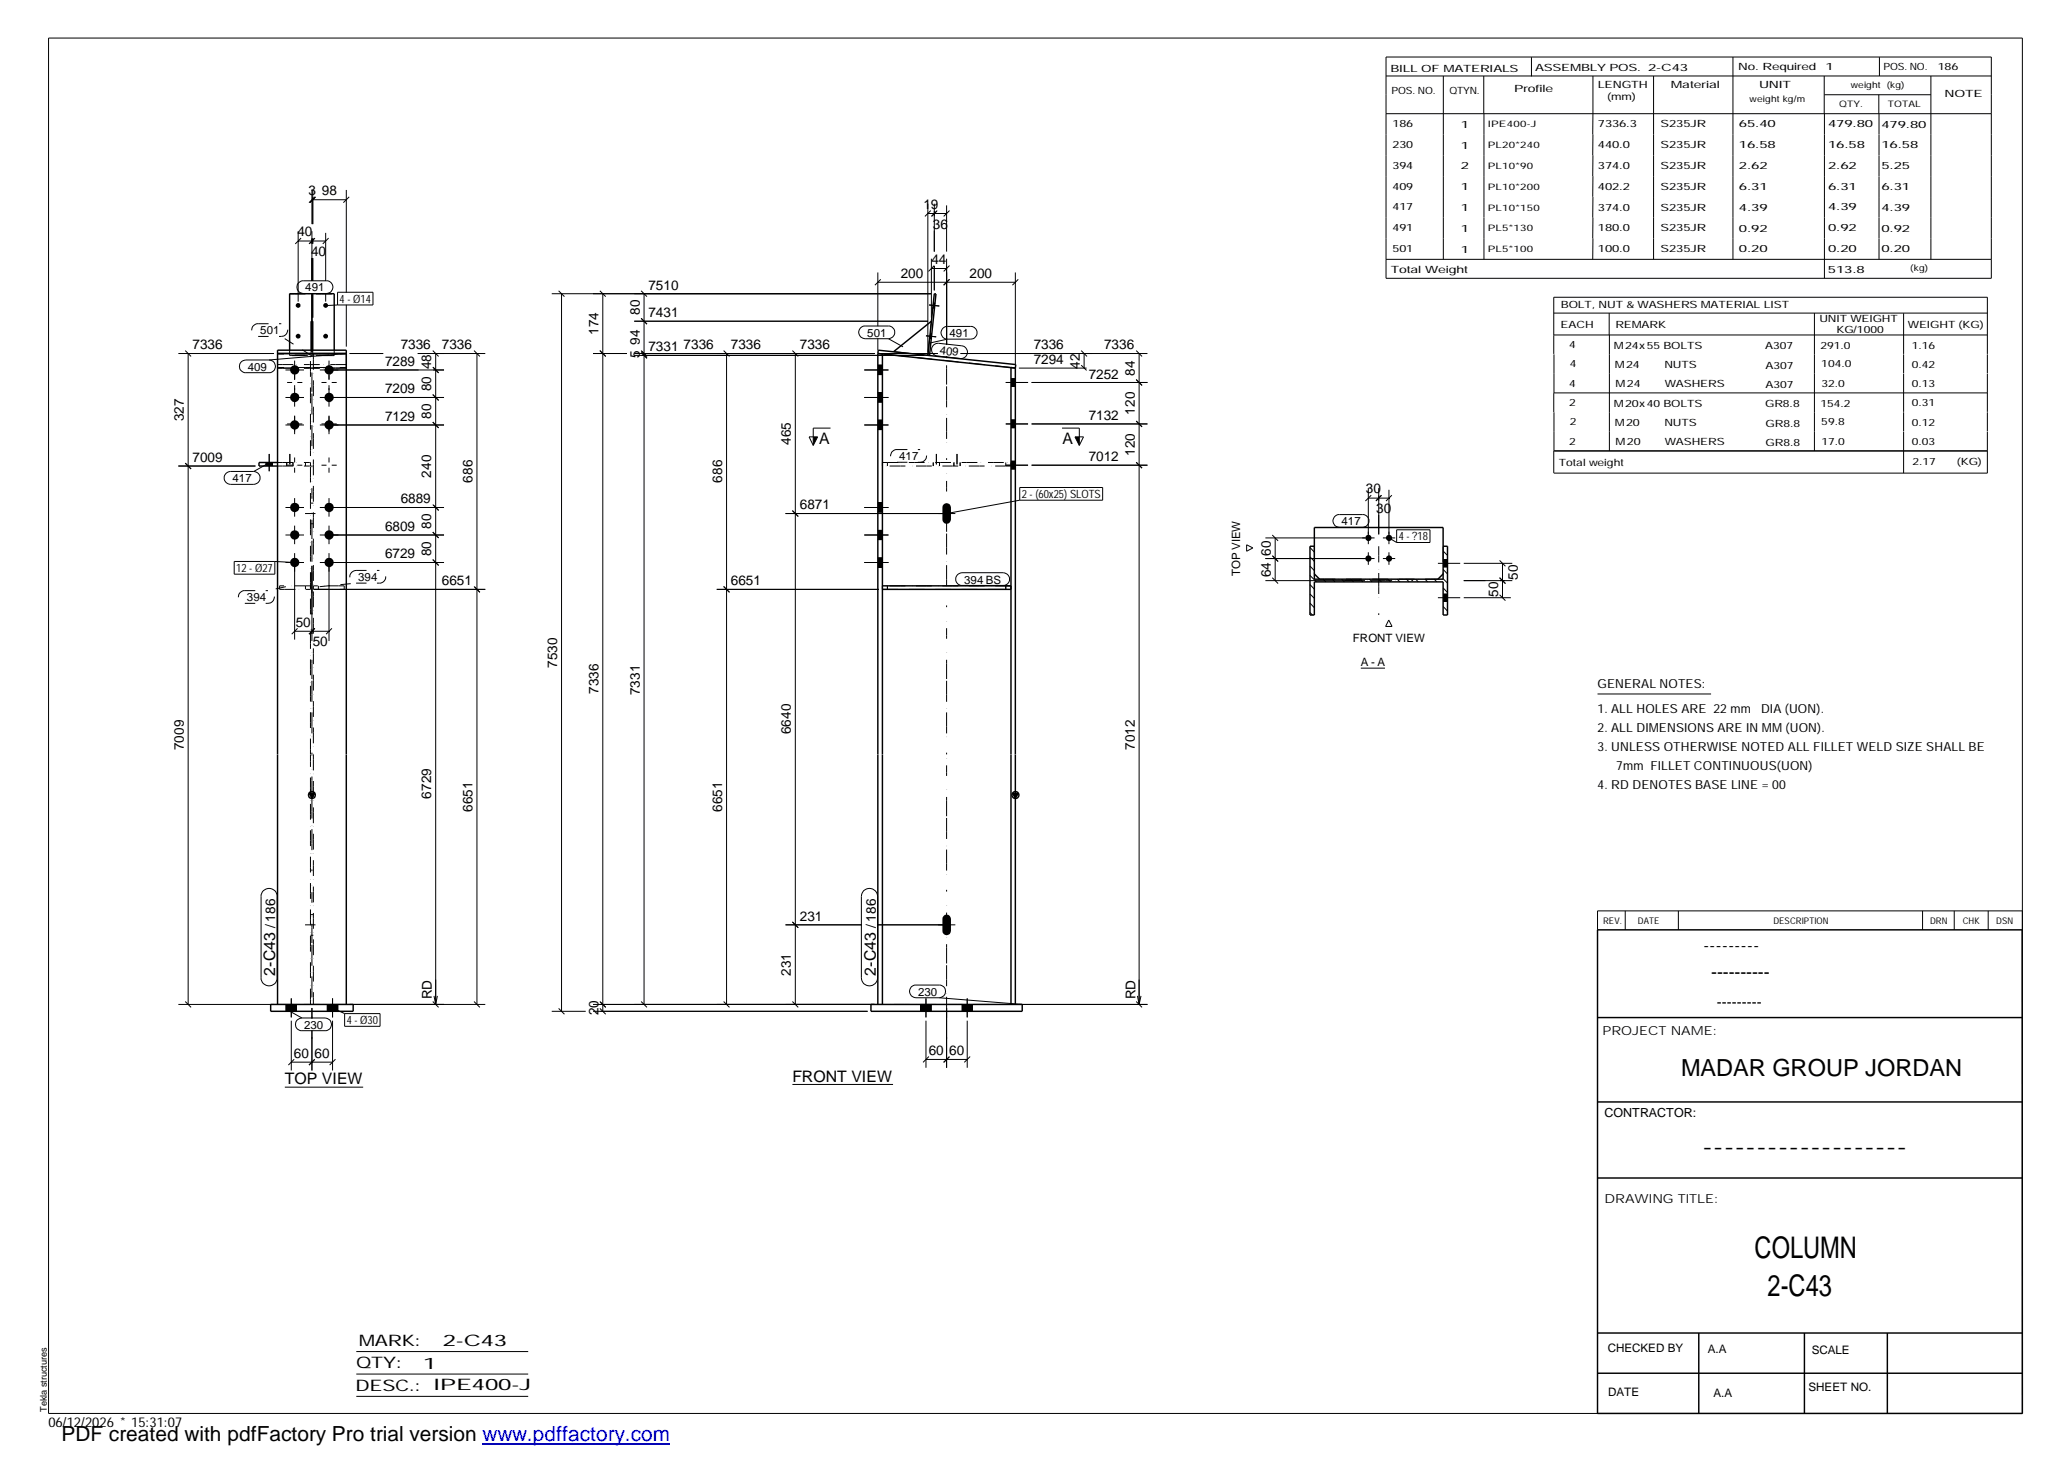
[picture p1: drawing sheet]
<svg xmlns="http://www.w3.org/2000/svg" width="420mm" height="297mm" viewBox="0 0 420 297" stroke-linecap="round" stroke-linejoin="round" font-family="sans-serif">
<g fill="none" stroke="#000" stroke-width=".2">
<path d="M9.9 7.7h401v279.5h-401zM281.6 11.6h123v44.9h-123zM281.6 15.4h123M293.2 15.4v37.3M301.5 15.4v7.7M311.1 11.6v3.9M323.6 15.4v16.2M336 15.4v37.3M352.1 11.6v41.1M370.6 15.4v7.7M370.7 19.2h21.6M381.7 19.2v3.9"/>
<path d="M381.8 11.6v3.8M392.3 15.4v37.3M63.4 38.6v6.9M63.5 38.6v6.9M64 40l-1.2 1.2M64.1 40l-1.2 1.2M70.4 38.6v20.9M71 40l-1.2 1.2M281.6 23.1h123M301.5 23.1v29.6M323.6 31.6v4.2M323.6 35.8v4.2"/>
<path d="M370.7 23.1v33.4M381.8 23.1v29.6M60.6 47v14.3M60.6 49h5.6M60.7 57.4l.7-.3h4.9a1.29 1.29 0 0 1 1.3 1.2 1.29 1.29 0 0 1-1.3 1.3h-4.7a1.28 1.28 0 0 1-1.2-.8 1.28 1.28 0 0 1 .3-1.4zM61.2 48.4l-1.2 1.2M63.4 40.6h7M63.4 47v10.1M63.4 59.5v11.6M63.5 48.5v1M63.5 52.4v4.7M63.5 59.5v5"/>
<path d="M63.9 48.5l-1.1 1.1M64 48.4l-1.1 1.1M66.2 47.3v9.8M66.2 59.5v1.8M66.8 48.4l-1.2 1.2M68.6 59.4h7.2v2.6h-7.2zM112.1 59.7h77M113.5 59.1l1.2 1.2M114.1 59.7v145.8M121.9 59.1l1.2 1.2M122.5 59.7v145.8M130.3 59.1l1.1 1.2"/>
<path d="M130.9 59.7v144.4M178.4 57.3h27.9M178.4 55.4v10.9M178.9 56.8l-1.1 1.1M188.5 43.4h3.8M188.5 41.4v30.1M189.1 42.8l-1.2 1.2M189.2 54.6h3.1M189.2 52.6v11.9M189.8 41.4v9.7M189.8 54v5M189.8 54l-1.2 1.1"/>
<path d="M190.3 42.9l-1.1 1.1M190.4 42.8l-1.1 1.1M192.3 41.7v9.4M192.3 52.6v17.4M192.9 42.8l-1.2 1.2M192.9 54l-1.2 1.1M192.9 56.8l-1.2 1.1M206.3 55.4v18.7M206.9 56.8l-1.2 1.1M281.6 52.7h123M323.6 40v8.5M323.6 48.5v4.2"/>
<path d="M36.2 71.8h19.5M37.6 71.2l1.2 1.2M38.2 71.8v132.3M49 73.5l1-.4h4.7a1.29 1.29 0 0 1 1.3 1.3 1.29 1.29 0 0 1-1.3 1.3h-4.7a1.27 1.27 0 0 1-1.3-.8 1.27 1.27 0 0 1 .3-1.4zM58 75.2h3.8M58.3 77.7h1.1M59.9 73.3v3.9M59.9 78.3v4.3M60.4 77.7h1M60.6 62v.2M60.6 68.2v.2M65 75.2h25.2"/>
<path d="M65.3 77.7h1M66.2 62v.2M66.2 68.2v.2M66.8 73.3v3.9M66.8 78.3v4.3M67.4 77.7h1M68.6 62l-2.4 .1M70.4 61.9v8.5M70.4 71.8l-15.7 1.3M71 71.8h6.9M84.9 71.8h13.7M87.9 74.6l1.2 1.2-1.1-1.2"/>
<path d="M87.9 71.2l1.2 1.2M88.5 71.8v132.3M96.3 71.2l1.2 1.2M96.9 71.8v132.3M120.5 71.8h6.9M121.9 71.2l1.2 1.2M128.9 71.8h48.8M128.9 72.2h58.9M128.9 65.3h59.7M130.3 71.6l1.1 1.2-1.1-1.1M130.3 71.2l1.1 1.2M130.3 64.7l1.1 1.2"/>
<path d="M147 71.2l1.2 1.2M147.6 71.8v132.3M161 71.2l1.2 1.2M161.6 71.8v132.3M174.8 66.6l.7-.4h5a1.29 1.29 0 0 1 1.3 1.3 1.29 1.29 0 0 1-1.3 1.3h-4.7a1.31 1.31 0 0 1-1.2-.8 1.31 1.31 0 0 1 .2-1.4zM175.6 75.2h4.9M178.4 76.1h.9M178.4 74.2h.9M178.4 79.8h.9M178.4 68.7v2.4M179.1 71.8h11.4M180.5 68.8l3 1.7"/>
<path d="M188.1 68.2l2.1 .2M188.8 62l2 .2M188.8 68.8h.4M189 67.8h.3M189.5 62.6h.4M189.6 70.2l.6-.4h.5l4.7 .5a1.3 1.3 0 0 1 1.1 1.4 1.3 1.3 0 0 1-1.4 1.1l-4.7-.5a1.28 1.28 0 0 1-.8-2.1zM189.6 61.6h.4M191.6 66.7l.6-.4h5a1.29 1.29 0 0 1 1.3 1.3 1.29 1.29 0 0 1-1.3 1.3h-4.7a1.31 1.31 0 0 1-1.2-.8 1.31 1.31 0 0 1 .3-1.4zM192.3 72.5v.1M192.5 68.9l-3.7 .8M195.2 71.8h37.9M204.3 77.7h4.6"/>
<path d="M205.4 78.5h.9M205.4 76.9h.9M207 74.8h13.8M209.6 77.7h23.5M219.7 74.2l1.1 1.1M219.7 71.2l1.2 1.2M220.3 71.8v3M230.8 77.1l1.2 1.2M230.8 71.2l1.2 1.2M231.4 71.8v132.3M315.7 68.1h88.1M315.7 71.9v-11.5h88.1v11.5"/>
<path d="M315.7 63.6h88.1M315.7 72v7.8M326.9 63.6v4.5M327 68.1v23.5M368.6 63.6v28M386.8 63.7v8.2M386.8 72v3.8M386.8 75.9v7.8M403.8 72v3.8M403.8 75.9v7.8M403.8 79.8l-88.1 .1v3.8M36.2 94.7h15.7"/>
<path d="M37.6 94.1l1.2 1.2M45.9 96.2l.9-.4h4.8a1.31 1.31 0 0 1 1.3 1.3 1.31 1.31 0 0 1-1.3 1.3h-4.8a1.31 1.31 0 0 1-1.2-.8 1.31 1.31 0 0 1 .3-1.4zM54.1 94v.7M54.5 94.1l-2.9 1.7M54.7 92.2v3.5M55.3 94v.7M58 80.8h3.8M58 86.3h3.8M58.3 86.1h1.1M58.3 94.5h1.1M59.9 84.4v3.8M59.9 92.9v1.1"/>
<path d="M59.9 95v1M60.4 86.1h1M60.4 94.5h1M65 80.8h25.2M65 86.3h25.2M65.3 86.1h1M65.3 94.5h1M66.8 84.4v3.8M66.8 92.9v1.1M66.8 95v1M67.4 86.1h1M67.4 94.5h1"/>
<path d="M87.9 85.8l1.2 1.1M87.9 80.2l1.2 1.2M164.4 88.8h1.7l-.9 1.7zM168.7 87h-3.5v3.5M175.6 80.8h4.9M175.6 86.3h4.9M178.4 81.7h.9M178.4 87.3h.9M178.4 85.4h.9M204.3 86.1h4.6M204.3 94.5h4.6M205.4 86.9h.9"/>
<path d="M205.4 85.3h.9M205.4 95.3h.9M205.4 93.7h.9M207.2 99h16.8v2.6h-16.8zM209.6 86.1h23.5M209.6 94.5h23.5M215.8 87h3.5v3.5M218.4 88.8h1.7l-.8 1.7zM230.8 93.9l1.2 1.2M230.8 85.5l1.2 1.2M278 99.2v11.4M280.1 99.2v9.4"/>
<path d="M282.2 99.5v11.1M315.7 91.6h88.1M315.7 83.8v7.8M315.8 91.6h88M386.8 83.8v3.8M386.8 87.7v8.4M403.8 83.8v3.8M403.8 87.7v8.4h-88.1v-4.5M47.6 114.1h8.2v2.6h-8.2zM55.8 114.1l4.1 .2M58 103.1h3.8M58 108.7h3.8"/>
<path d="M58 114.3h3.8M59.9 101.2v3.8M59.9 106.8v3.8M59.9 112.4v17.5M63.4 115v15.2M63.8 119.7h34.8M65 103.1h25.2M65 108.7h25.2M65 114.3h25.2M66.8 101.2v3.8M66.8 106.8v3.8M66.8 112.4v17.8"/>
<path d="M87.9 113.7l1.2 1.2M87.9 108.1l1.2 1.2M87.9 102.5l1.2 1.2-1-1.1M96.3 119.2l1.2 1.1-1.1-1.1M145.6 119.7h33M147 119.2l1.2 1.1M159.6 104.3h34.5M161 103.7l1.2 1.2M175.6 103.1h4.9M175.6 108.7h4.9M175.6 114.3h4.9M178.4 104h.9"/>
<path d="M178.4 102.2h.9M178.4 109.6h.9M178.4 107.8h.9M178.4 115.2h.9M178.4 113.4h.9M192.3 102.6v3.5M194.6 116.7l.9-.3h8.3a1.29 1.29 0 0 1 1.3 1.3 1.29 1.29 0 0 1-1.3 1.2h-8.3a1.28 1.28 0 0 1-1.2-.8 1.28 1.28 0 0 1 .3-1.4zM203.8 118.9l1.6 .1M207.2 101.6l-14.9 2.7M253.3 110.7l1.3 .6-1.3 .7zM257.1 113.5h22.2M257.1 109.3h22.2"/>
<path d="M257.1 118h20.2M258.5 117.4l1.2 1.2M258.5 112.9l1.2 1.2M258.5 108.7l1.2 1.2M259.1 109.3v8.7M266.1 111.2l.9 1M266.1 113.1l.9 .9M266.1 115l.9 .9M266.1 116.9l1.4 1.3M266.1 118.8l.9 .9M268.8 117.7l.6 .5M270.7 117.7l.5 .5"/>
<path d="M271.2 104.9l.7-.4h5a1.29 1.29 0 0 1 1.3 1.3 1.29 1.29 0 0 1-1.3 1.3h-4.8a1.31 1.31 0 0 1-1.2-.8 1.31 1.31 0 0 1 .3-1.4zM272.6 117.7l.5 .5M274.4 117.7l.6 .5M276.3 117.7l.6 .5M278 112.2v2.6M278 101.2h4.2M278.2 117.7l.6 .5M278.6 100.6l-1.2 1.2M280.1 117.7l.6 .5M280.6 100.7l-1.1 1.1M280.7 100.6l-1.1 1.1M281 113.5h2.5"/>
<path d="M281 109.3h2.5M282 117.7l.5 .5M282.2 112.2v2.6M282.2 109.3l1.6 .9M282.8 100.6l-1.2 1.2M283.8 107.6h6.7v2.6h-6.7zM283.8 117.7l.6 .5M285.8 117.7l.5 .5M287.6 117.7l.6 .5M289.5 117.7l.6 .5M291.4 117.7l.5 .5M292.1 114.5h4.6"/>
<path d="M293.2 112l.9 .8M293.2 113.8l.9 .9M293.2 115.7l.9 .9M293.2 117.6l.9 .9M293.2 119.5l.9 .9M293.2 115.2h.9M293.2 113.7h.9M297.4 114.5h9.9M297.4 118h9.9M304.7 117.4l1.2 1.2M304.7 113.9l1.2 1.1M305.3 114.5v6.9"/>
<path d="M59.9 128.3h6.9M60.5 127.7l-1.2 1.1M64 127.7l-1.2 1.1M67.4 127.7l-1.1 1.1M266.1 120.7l.9 .9M266.1 122.5l.9 1M266.1 124.4l.6 .6M276.5 135.7h4.9M282.2 126l.6 1.3h-1.3zM292.1 121.4h4.6M293.2 121.4l.9 .8M293.2 123.2l.9 .9"/>
<path d="M293.2 120.7h.9M293.2 122.2h.9M297.4 121.4h9.6M304.7 120.8l1.2 1.2M324.6 141h23M53.5 181a1.65 1.65 0 0 1 1.8-.4 1.65 1.65 0 0 1 1 1.5v16.6a1.63 1.63 0 0 1-1.6 1.6 1.63 1.63 0 0 1-1.7-1.6v-16.9zM159.6 187.9h15.5M161 187.3l1.2 1.2M175.5 181a1.67 1.67 0 0 1 1.8-.4 1.67 1.67 0 0 1 1 1.5v16.6a1.65 1.65 0 0 1-1.6 1.6 1.65 1.65 0 0 1-1.7-1.6v-16.6l.1-.6zM178.2 187.9h15.9M192.3 186.2v3.5M330.2 185.1v3.8"/>
<path d="M341 185.1v3.8M390.6 185.1v3.8M397 185.1v3.8M403.9 185.1v3.8M410.9 185.1h-86.3v3.8M36.2 204.1h19.5M37.6 203.5l1.2 1.2M58.1 204.1v1.4M58.4 205.2l2.9 1.6M59.2 202.8v3.9M59.2 207.4v10.1M59.2 215.8h8.4"/>
<path d="M59.8 215.2l-1.2 1.2M60.2 204.1v1.4M60.4 207.2l.9-.4h4.7a1.29 1.29 0 0 1 1.4 1.3 1.29 1.29 0 0 1-1.4 1.3h-4.7a1.27 1.27 0 0 1-1.2-.8 1.27 1.27 0 0 1 .3-1.4zM63.4 204.8v2.1M63.4 209.4v8.1M64 215.2l-1.2 1.2M66.5 204.1v1.4M67.6 202.8v3.9M67.6 207.4v10.1M67.6 204.8l2.4 1.1M68.2 215.2l-1.2 1.2M68.6 204.1v1.4"/>
<path d="M70 205.9h7.2v2.6h-7.2zM71 204.1h27.6M87.9 203.5l1.2 1.2M88.2 202.3l.3 1.8M88.9 202.3l-.4 1.8M96.3 203.5l1.2 1.2M112.1 205.5h6.9M113.5 204.9l1.2 1.2M120.5 205.5h55.8M120.5 204.1h57.2M121.9 204.9l1.2 1.2M121.9 203.5l1.2 1.2"/>
<path d="M130.3 203.5l1.1 1.2M147 203.5l1.2 1.2M161 203.5l1.2 1.2M185.2 200.5l.6-.4h5a1.29 1.29 0 0 1 1.3 1.3 1.29 1.29 0 0 1-1.3 1.3h-4.7a1.33 1.33 0 0 1-1.2-.8 1.33 1.33 0 0 1 .3-1.4zM187.1 204.1v1.4M188.1 202.8v3.9M188.1 207.4v9.5M188.1 215.3h8.4M188.7 214.7l-1.2 1.1M189.2 204.1v1.4M190.8 202.7l16.9 1.4M192.3 204.8v12.1"/>
<path d="M192.9 214.7l-1.2 1.1 1.2-1.1M195.5 204.1v1.4M196.5 202.8v3.9M196.5 207.4v9.5M197.1 214.7l-1.2 1.1M197.6 204.1v1.4M207 204.1h26.1M230.8 203.5l1.2 1.2M231.1 202.3l.3 1.8M231.8 202.3l-.4 1.8M57.9 220.9h15.9M161 220.3h20.4"/>
<path d="M72.4 274.6h34.9M72.4 279.2h34.9M72.4 283.7h34.9"/>
</g>
<g fill="#000">
<path d="M165.2 88.8h.9l-.9 1.7zM218.4 88.8h.9v1.7zM62.8 161.2h1.1l-.5 1zM205.7 161.2h1.2l-.6 1z"/>
<path d="M178.4 74.2h.9v1.9h-.9z" fill-rule="evenodd"/>
<path d="M178.4 74.2h.9v1.9h-.9z" fill-rule="evenodd"/>
<path d="M189 67.8h.3l-.1 1h-.4z" fill-rule="evenodd"/>
<path d="M189 67.8h.3l-.1 1h-.4z" fill-rule="evenodd"/>
<path d="M189.6 61.6h.4l-.1 1h-.4z" fill-rule="evenodd"/>
<path d="M189.6 61.6h.4l-.1 1h-.4z" fill-rule="evenodd"/>
<path d="M205.4 76.9h.9v1.6h-.9z" fill-rule="evenodd"/>
<path d="M205.4 76.9h.9v1.6h-.9z" fill-rule="evenodd"/>
<path d="M54.1 94h1.2v.7h-1.2z" fill-rule="evenodd"/>
<path d="M54.1 94h1.2v.7h-1.2z" fill-rule="evenodd"/>
<path d="M178.4 79.8h.9v1.9h-.9z" fill-rule="evenodd"/>
<path d="M178.4 79.8h.9v1.9h-.9z" fill-rule="evenodd"/>
<path d="M178.4 85.4h.9v1.9h-.9z" fill-rule="evenodd"/>
<path d="M178.4 85.4h.9v1.9h-.9z" fill-rule="evenodd"/>
<path d="M205.4 85.3h.9v1.6h-.9z" fill-rule="evenodd"/>
<path d="M205.4 85.3h.9v1.6h-.9z" fill-rule="evenodd"/>
<path d="M205.4 93.7h.9v1.6h-.9z" fill-rule="evenodd"/>
<path d="M205.4 93.7h.9v1.6h-.9z" fill-rule="evenodd"/>
<path d="M178.4 102.2h.9v1.8h-.9z" fill-rule="evenodd"/>
<path d="M178.4 102.2h.9v1.8h-.9z" fill-rule="evenodd"/>
<path d="M178.4 107.8h.9v1.8h-.9z" fill-rule="evenodd"/>
<path d="M178.4 107.8h.9v1.8h-.9z" fill-rule="evenodd"/>
<path d="M178.4 113.4h.9v1.8h-.9z" fill-rule="evenodd"/>
<path d="M178.4 113.4h.9v1.8h-.9z" fill-rule="evenodd"/>
<path d="M191.7 102.5a.88 .88 0 0 1 1-.2 .88 .88 0 0 1 .5 .8v2.5a.87 .87 0 0 1-.9 .8 .87 .87 0 0 1-.8-.8v-2.5z" fill-rule="evenodd"/>
<path d="M293.2 113.7h.9v1.5h-.9z" fill-rule="evenodd"/>
<path d="M293.2 120.7h.9v1.5h-.9z" fill-rule="evenodd"/>
<path d="M191.7 186.1a.86 .86 0 0 1 1-.2 .86 .86 0 0 1 .5 .8v2.4a.87 .87 0 0 1-.9 .9 .87 .87 0 0 1-.8-.9v-2.4z" fill-rule="evenodd"/>
<path d="M58.1 204.1h2.1v1.4h-2.1z" fill-rule="evenodd"/>
<path d="M58.1 204.1h2.1v1.4h-2.1z" fill-rule="evenodd"/>
<path d="M66.5 204.1h2.1v1.4h-2.1z" fill-rule="evenodd"/>
<path d="M66.5 204.1h2.1v1.4h-2.1z" fill-rule="evenodd"/>
<path d="M187.1 204.1h2.1v1.4h-2.1z" fill-rule="evenodd"/>
<path d="M187.1 204.1h2.1v1.4h-2.1z" fill-rule="evenodd"/>
<path d="M195.5 204.1h2.1v1.4h-2.1z" fill-rule="evenodd"/>
<path d="M195.5 204.1h2.1v1.4h-2.1z" fill-rule="evenodd"/>
<circle cx="59.9" cy="75.2" r=".94"/>
<circle cx="60.6" cy="68.3" r=".49"/>
<circle cx="60.6" cy="62" r=".49"/>
<circle cx="66.2" cy="68.3" r=".49"/>
<circle cx="66.2" cy="62" r=".49"/>
<circle cx="66.9" cy="75.2" r=".94"/>
<circle cx="59.9" cy="86.3" r=".94"/>
<circle cx="59.9" cy="80.7" r=".94"/>
<circle cx="66.9" cy="86.3" r=".94"/>
<circle cx="66.9" cy="80.7" r=".94"/>
<circle cx="59.9" cy="114.3" r=".94"/>
<circle cx="59.9" cy="108.7" r=".95"/>
<circle cx="59.9" cy="103.1" r=".95"/>
<circle cx="66.9" cy="114.3" r=".94"/>
<circle cx="66.9" cy="108.7" r=".95"/>
<circle cx="66.9" cy="103.1" r=".95"/>
<circle cx="278" cy="113.5" r=".63"/>
<circle cx="278" cy="109.3" r=".63"/>
<circle cx="282.2" cy="109.3" r=".63"/>
<circle cx="282.2" cy="113.5" r=".63"/>
</g>
<g fill="none" stroke="#000" stroke-width=".2" stroke-dasharray="2.1 2.1" stroke-linecap="butt">
<path d="M52.5 68.4h4.6M52.5 65.8h4.6M52.5 65.8a1.29 1.29 0 0 0-1.4 1.3 1.29 1.29 0 0 0 1.4 1.3M57.1 68.4a1.29 1.29 0 0 0 1.4-1.3 1.29 1.29 0 0 0-1.4-1.3M63.2 72.2l-6.1-3.8M58.3 94v.7M58.9 92.2v3.5M59.5 94v.7M182.2 93.9h4.7M182.2 91.3h4.7M182.2 91.3a1.29 1.29 0 0 0-1.3 1.3 1.29 1.29 0 0 0 1.3 1.3M186.9 93.9a1.29 1.29 0 0 0 1.4-1.3 1.29 1.29 0 0 0-1.4-1.3"/>
<path d="M189.6 94v.7M190.2 92.2v3.5M190.9 94v.7M193.8 94v.7M194.4 92.2v3.5M195.1 94v.7M58.1 119.2l-3.7 .8M62 104.3h2.8M63.1 102.2h.6M63.1 106.4h.6M64.9 119.2l7.4-.7M72.3 118.5h4.8"/>
<path d="M72.3 115.9h4.8M72.3 115.9a1.29 1.29 0 0 0-1.2 1.3 1.29 1.29 0 0 0 1.2 1.3M77.1 118.5a1.29 1.29 0 0 0 1.3-1.3 1.29 1.29 0 0 0-1.3-1.3M49.7 122.6h4.7M49.7 120h4.7M49.7 120a1.29 1.29 0 0 0-1.3 1.3 1.29 1.29 0 0 0 1.3 1.3M54.4 122.6a1.29 1.29 0 0 0 1.4-1.3 1.29 1.29 0 0 0-1.4-1.3M62 187.9h2.8M63.1 185.8h.6M63.1 190h.6"/>
</g>
<g fill="none" stroke="#000" stroke-width=".3">
<path d="M56.4 71.8h14M58.8 71.1v-11.4h9.1v11.4M63.2 71.1v-5.8h.3v5.8M178.4 71.8l.9 .1v132.2M178.4 71.8v132.3M178.4 71.8v-.7l28 3-.1 .7M178.4 71.8l27.9 3M188.5 72.2l1.3-12.5h.4l-1.4 12.5M189.2 65.3l-7.6 6.1M206.3 74.8l-.9-.1v129.4M206.3 74.8v129.3M56.4 94h-3.8v.7h3.8"/>
<path d="M179.3 119.7h26.1M179.3 119h26.1M267 111h-.9v14h.9v-6.8h26.2v6.8h.9v-14h-.9M267 107.2h26.2v10.5h-26.2zM267 116.6l1.1 1.1M293.2 116.6l-1.1 1.1M62.8 161.2h1.1l-.5 1zM205.7 161.2h1.2l-.6 1zM324.6 188.9h86.2l.1 98.3h-86.3zM55 204.1h16.8v1.4h-16.8zM56.4 204.1v-133h14v133M177 204.1h30.7v1.4h-30.7z"/>
<path d="M324.6 206.7h86.3M324.6 239.3h86.3M324.6 223.9h86.3M324.6 270.8h86.3M324.6 279h86.3M345.1 270.8v16.4M366.6 270.8v16.4M383.5 270.8v16.4"/>
<circle cx="63.4" cy="161.5" r=".71"/>
<circle cx="206.3" cy="161.5" r=".71"/>
</g>
<g fill="none" stroke="#000" stroke-width=".2" stroke-dasharray="1.1 0 2.1 .7 0 1.4" stroke-linecap="butt">
<path d="M58.8 59.7h9.1M56.4 74.8h14M56.4 71.8v3M56.4 74.1h14M58.8 72.2h9.1M58.8 71.1v1.1M63.1 71.9h-6.7M63.1 74.7h-6.7M63.2 72.2h.3M63.2 71.4h.3M63.2 71.1v1.1M63.5 71.1v1.1"/>
<path d="M63.7 71.9v56.9M63.7 74.7h6.7M63.7 71.9h6.7M67.9 71.1v1.1M67.9 72.2h-9.1M70.4 71.8v3M181.6 71.4l6.9 .8M188.5 72.2h.3M188.5 72.2l.7-6.9M205.4 74.7l-26.1-2.8M56.4 94h6.7M56.4 94.7h6.7"/>
<path d="M62.1 94v.7M63.1 94v.7M179.3 94h26.1M179.3 94.7v-.7M180.3 94v.7M204.3 94.7v-.7M205.4 94v.7M205.4 94.7h-26.1M56.8 119v.7M56.8 119.7h6.3M62.1 119v.7M63.1 119h-6.3"/>
<path d="M63.1 119.7v-.7M63.7 119.7h6.2M63.7 119v.7M64.7 119v.7M69.9 119.7v-.7M69.9 119h-6.2M179.3 119v.7M179.3 119.7h26.1M179.3 119.7v-.7M180.3 119.7v-.7M204.3 119.7v-.7M205.4 119h-26.1"/>
<path d="M205.4 119.7v-.7M267 111v5.6M268.1 117.7h24M293.2 111v5.6M63.1 124.8v-52.9M63.7 131.7v21.6M63.1 153.3v-25.6M63.7 153.3v50.8M56.4 204.1h14M63.1 204.1v-50.8M206.3 204.1h-27.9"/>
</g>
<path d="M192.3 70v-3.7M287.1 118h-14M63.4 128.8v-1.1M63.4 124.8v-58.5M280.1 125v-14M63.4 153.3v-21.6M192.3 153.3v-80.8M63.4 211.1v-1.7M63.4 206.9v-53.6M192.3 211.1v-57.8" fill="none" stroke="#000" stroke-width=".2" stroke-dasharray=".4 3.2 0 .7 1.4 0 2.8 .7 0 1.4 1.4 0 2.8" stroke-linecap="butt"/>
<path d="M98 293.3h38.2" fill="none" stroke="#00f" stroke-width=".3"/>
<g font-size="6.1">
<text x="356.5" y="255.5">COLUMN</text>
<text x="359.1" y="263.3">2-C43</text>
</g>
<text font-size="4.8" x="341.5" y="218.6">MADAR GROUP JORDAN</text>
<text font-size="4.2" x="12.5" y="292.7">PDF created with pdfFactory Pro trial version www.pdffactory.com</text>
<g font-size="3.6">
<text x="346.1" y="193.2">---------</text>
<text x="347.7" y="198.6">----------</text>
<text x="345.8" y="234.2">-------------------</text>
</g>
<g font-size="3.2">
<text x="166.5" y="90.2">A</text>
<text x="215.9" y="90.2">A</text>
<text x="55.9" y="198.2" transform="rotate(-90 55.9 198.2)">2-C43</text>
<text x="177.9" y="198.2" transform="rotate(-90 177.9 198.2)">2-C43</text>
<text x="57.9" y="220.3">TOP VIEW</text>
<text x="161" y="219.8">FRONT VIEW</text>
<text x="72.9" y="273.5">MARK:</text>
<text x="90" y="273.5">2-C43</text>
<text x="72.4" y="278">QTY:</text>
<text x="86" y="278.1">1</text>
<text x="72.2" y="282.6">DESC.:</text>
<text x="88.1" y="282.4">IPE400-J</text>
</g>
<text font-size="3" x="348.8" y="204.5">---------</text>
<g font-size="2.8">
<text x="62.7" y="39.7">3</text>
<text x="65.4" y="39.7">98</text>
<text x="187.6" y="42.4">19</text>
<text x="189.5" y="46.4">36</text>
<text x="60.4" y="48">40</text>
<text x="63.2" y="52">40</text>
<text x="189.2" y="53.6">44</text>
<text x="131.7" y="58.9">7510</text>
<text x="183" y="56.4">200</text>
<text x="197" y="56.4">200</text>
<text x="130" y="64" transform="rotate(-90 130 64)">80</text>
<text x="131.7" y="64.4">7431</text>
<text x="39.1" y="71">7336</text>
<text x="81.4" y="71">7336</text>
<text x="89.8" y="71">7336</text>
<text x="121.6" y="68.1" transform="rotate(-90 121.6 68.1)">174</text>
<text x="130" y="70.1" transform="rotate(-90 130 70.1)">94</text>
<text x="131.7" y="71.4">7331</text>
<text x="138.9" y="71">7336</text>
<text x="148.5" y="71">7336</text>
<text x="162.5" y="71">7336</text>
<text x="210" y="71">7336</text>
<text x="224.3" y="71">7336</text>
<text x="78.2" y="74.3">7289</text>
<text x="87.6" y="75" transform="rotate(-90 87.6 75)">48</text>
<text x="130" y="72.8" transform="rotate(-90 130 72.8)">5</text>
<text x="210" y="73.9">7294</text>
<text x="219.4" y="74.9" transform="rotate(-90 219.4 74.9)">42</text>
<text x="221.2" y="76.9">7252</text>
<text x="230.5" y="76.3" transform="rotate(-90 230.5 76.3)">84</text>
<text x="78.2" y="79.9">7209</text>
<text x="87.6" y="79.5" transform="rotate(-90 87.6 79.5)">80</text>
<text x="37.3" y="85.6" transform="rotate(-90 37.3 85.6)">327</text>
<text x="78.2" y="85.5">7129</text>
<text x="87.6" y="85.1" transform="rotate(-90 87.6 85.1)">80</text>
<text x="221.2" y="85.3">7132</text>
<text x="230.5" y="84.3" transform="rotate(-90 230.5 84.3)">120</text>
<text x="39.1" y="93.8">7009</text>
<text x="160.7" y="90.4" transform="rotate(-90 160.7 90.4)">465</text>
<text x="221.2" y="93.7">7012</text>
<text x="230.5" y="92.7" transform="rotate(-90 230.5 92.7)">120</text>
<text x="87.6" y="97.1" transform="rotate(-90 87.6 97.1)">240</text>
<text x="96" y="98.1" transform="rotate(-90 96 98.1)">686</text>
<text x="146.7" y="98.1" transform="rotate(-90 146.7 98.1)">686</text>
<text x="277.5" y="100.2">30</text>
<text x="78.2" y="107.9">6809</text>
<text x="81.4" y="102.3">6889</text>
<text x="87.6" y="107.5" transform="rotate(-90 87.6 107.5)">80</text>
<text x="162.5" y="103.5">6871</text>
<text x="279.6" y="104.2">30</text>
<text x="78.2" y="113.4">6729</text>
<text x="87.6" y="113.1" transform="rotate(-90 87.6 113.1)">80</text>
<text x="258.2" y="112.9" transform="rotate(-90 258.2 112.9)">60</text>
<text x="89.8" y="118.9">6651</text>
<text x="148.5" y="118.9">6651</text>
<text x="258.2" y="117.3" transform="rotate(-90 258.2 117.3)">64</text>
<text x="308.4" y="117.8" transform="rotate(-90 308.4 117.8)">50</text>
<text x="304.4" y="121.3" transform="rotate(-90 304.4 121.3)">50</text>
<text x="60.1" y="127.3">50</text>
<text x="63.5" y="131.3">50</text>
<text x="113.2" y="135.7" transform="rotate(-90 113.2 135.7)">7530</text>
<text x="121.6" y="141" transform="rotate(-90 121.6 141)">7336</text>
<text x="130" y="141.3" transform="rotate(-90 130 141.3)">7331</text>
<text x="160.7" y="149.2" transform="rotate(-90 160.7 149.2)">6640</text>
<text x="37.3" y="152.5" transform="rotate(-90 37.3 152.5)">7009</text>
<text x="230.5" y="152.4" transform="rotate(-90 230.5 152.4)">7012</text>
<text x="87.6" y="162.3" transform="rotate(-90 87.6 162.3)">6729</text>
<text x="96" y="165" transform="rotate(-90 96 165)">6651</text>
<text x="146.7" y="165" transform="rotate(-90 146.7 165)">6651</text>
<text x="55.9" y="188.6" transform="rotate(-90 55.9 188.6)">/ 186</text>
<text x="162.5" y="187.1">231</text>
<text x="177.9" y="188.6" transform="rotate(-90 177.9 188.6)">/ 186</text>
<text x="87.7" y="203.1" transform="rotate(-90 87.7 203.1)">RD</text>
<text x="160.7" y="198.3" transform="rotate(-90 160.7 198.3)">231</text>
<text x="230.7" y="203.1" transform="rotate(-90 230.7 203.1)">RD</text>
<text x="121.6" y="206.3" transform="rotate(-90 121.6 206.3)">20</text>
<text x="59.7" y="214.9">60</text>
<text x="63.9" y="214.9">60</text>
<text x="188.7" y="214.3">60</text>
<text x="192.9" y="214.3">60</text>
<text x="9.8" y="290">06/12/2026 * 15:31:07</text>
</g>
<g font-size="2.5">
<text x="324.6" y="139.9">GENERAL NOTES:</text>
<text x="324.6" y="148.7">2. ALL DIMENSIONS ARE IN MM (UON).</text>
<text x="324.6" y="144.9">1. ALL HOLES ARE 22 mm</text>
<text x="357.8" y="144.9">DIA (UON).</text>
<text x="324.6" y="152.5">3. UNLESS OTHERWISE NOTED ALL FILLET WELD SIZE SHALL BE</text>
<text x="324.6" y="160.2">4. RD DENOTES BASE LINE = 00</text>
<text x="328.4" y="156.4">7mm FILLET CONTINUOUS(UON)</text>
<text x="325.6" y="210.3">PROJECT NAME:</text>
<text x="326" y="226.9">CONTRACTOR:</text>
<text x="326" y="244.4">DRAWING TITLE:</text>
</g>
<g font-size="2.4">
<text x="326.7" y="274.7">CHECKED BY</text>
<text x="347" y="275">A.A</text>
<text x="368.1" y="275.1">SCALE</text>
<text x="326.7" y="283.6">DATE</text>
<text x="348.1" y="283.9">A.A</text>
<text x="367.5" y="282.6">SHEET NO.</text>
</g>
<g font-size="2.3">
<text x="62" y="59.2">491</text>
<text x="69" y="61.5">4 - Ø14</text>
<text x="52.9" y="67.9">501</text>
<text x="176.2" y="68.4">501</text>
<text x="190.9" y="72" transform="rotate(6 190.9 72)">409</text>
<text x="192.9" y="68.5">491</text>
<text x="50.3" y="75.3">409</text>
<text x="182.7" y="93.5">417</text>
<text x="47.2" y="98">417</text>
<text x="207.6" y="101.2">2 - (60x25) SLOTS</text>
<text x="272.5" y="106.7">417</text>
<text x="284.2" y="109.8">4 - ?18</text>
<text x="48" y="116.2">12 - Ø27</text>
<text x="72.8" y="118.1">394</text>
<text x="195.9" y="118.6">394 BS</text>
<text x="252" y="117" transform="rotate(-90 252 117)">TOP VIEW</text>
<text x="50.2" y="122.2">394</text>
<text x="274.9" y="130.4">FRONT VIEW</text>
<text x="276.5" y="135.2">A - A</text>
<text x="186.5" y="202.3">230</text>
<text x="61.8" y="209">230</text>
<text x="70.4" y="208.1">4 - Ø30</text>
</g>
<g font-size="2">
<text x="282.5" y="14.6">BILL OF MATERIALS</text>
<text x="311.9" y="14.4">ASSEMBLY POS.</text>
<text x="324.6" y="17.9">LENGTH</text>
<text x="334.9" y="14.4">2-C43</text>
<text x="339.5" y="17.9">Material</text>
<text x="353.1" y="14.2">No. Required</text>
<text x="357.4" y="17.9">UNIT</text>
<text x="370.9" y="14.2">1</text>
<text x="382.7" y="14.2">POS. NO.</text>
<text x="393.7" y="14.3">186</text>
<text x="282.7" y="19.1">POS. NO.</text>
<text x="294.5" y="19">QTYN.</text>
<text x="307.6" y="18.7">Profile</text>
<text x="326.5" y="20.4">(mm)</text>
<text x="395.1" y="19.6">NOTE</text>
<text x="282.9" y="25.8">186</text>
<text x="296.8" y="26">1</text>
<text x="324.7" y="25.9">7336.3</text>
<text x="337.4" y="25.9">S235JR</text>
<text x="353.3" y="25.9">65.40</text>
<text x="371.4" y="25.9">479.80</text>
<text x="382.3" y="25.9">479.80</text>
<text x="282.9" y="30">230</text>
<text x="282.9" y="34.3">394</text>
<text x="296.8" y="30.2">1</text>
<text x="296.8" y="34.4">2</text>
<text x="324.7" y="30.1">440.0</text>
<text x="324.7" y="34.4">374.0</text>
<text x="337.4" y="30.1">S235JR</text>
<text x="337.4" y="34.3">S235JR</text>
<text x="353.3" y="30.1">16.58</text>
<text x="353.3" y="34.4">2.62</text>
<text x="371.4" y="30.1">16.58</text>
<text x="371.4" y="34.3">2.62</text>
<text x="382.3" y="30.2">16.58</text>
<text x="382.3" y="34.4">5.25</text>
<text x="282.9" y="38.5">409</text>
<text x="296.8" y="38.6">1</text>
<text x="324.7" y="38.6">402.2</text>
<text x="337.4" y="38.6">S235JR</text>
<text x="353.3" y="38.6">6.31</text>
<text x="371.4" y="38.6">6.31</text>
<text x="382.3" y="38.6">6.31</text>
<text x="282.9" y="42.7">417</text>
<text x="282.9" y="46.9">491</text>
<text x="296.8" y="42.9">1</text>
<text x="296.8" y="47.1">1</text>
<text x="324.7" y="42.8">374.0</text>
<text x="324.7" y="47">180.0</text>
<text x="337.4" y="42.8">S235JR</text>
<text x="337.4" y="47">S235JR</text>
<text x="353.3" y="42.8">4.39</text>
<text x="353.3" y="47.1">0.92</text>
<text x="371.4" y="42.7">4.39</text>
<text x="371.4" y="47">0.92</text>
<text x="382.3" y="42.9">4.39</text>
<text x="382.3" y="47.1">0.92</text>
<text x="282.9" y="51.2">501</text>
<text x="296.8" y="51.3">1</text>
<text x="324.7" y="51.3">100.0</text>
<text x="337.4" y="51.2">S235JR</text>
<text x="353.3" y="51.3">0.20</text>
<text x="371.4" y="51.2">0.20</text>
<text x="382.3" y="51.3">0.20</text>
<text x="282.6" y="55.5">Total Weight</text>
<text x="371.4" y="55.4">513.8</text>
<text x="317.1" y="62.6">BOLT, NUT &amp; WASHERS MATERIAL LIST</text>
<text x="369.7" y="65.4">UNIT WEIGHT</text>
<text x="317.1" y="66.7">EACH</text>
<text x="318.8" y="70.8">4</text>
<text x="327.9" y="70.9">M24x55 BOLTS</text>
<text x="328.2" y="66.6">REMARK</text>
<text x="358.6" y="71">A307</text>
<text x="369.9" y="70.9">291.0</text>
<text x="373.1" y="67.6">KG/1000</text>
<text x="387.6" y="66.6">WEIGHT (KG)</text>
<text x="388.4" y="70.8">1.16</text>
<text x="318.9" y="74.6">4</text>
<text x="328.1" y="74.7">M24</text>
<text x="338.2" y="74.7">NUTS</text>
<text x="358.7" y="75">A307</text>
<text x="370" y="74.7">104.0</text>
<text x="388.4" y="74.7">0.42</text>
<text x="318.8" y="78.7">4</text>
<text x="318.8" y="82.6">2</text>
<text x="327.9" y="82.7">M20x40 BOLTS</text>
<text x="328.3" y="78.7">M24</text>
<text x="338.2" y="78.7">WASHERS</text>
<text x="358.6" y="82.7">GR8.8</text>
<text x="358.7" y="78.9">A307</text>
<text x="369.9" y="82.7">154.2</text>
<text x="370.1" y="78.6">32.0</text>
<text x="388.4" y="78.7">0.13</text>
<text x="388.4" y="82.6">0.31</text>
<text x="318.9" y="86.4">2</text>
<text x="328.1" y="86.5">M20</text>
<text x="338.2" y="86.5">NUTS</text>
<text x="358.7" y="86.7">GR8.8</text>
<text x="370" y="86.4">59.8</text>
<text x="388.4" y="86.5">0.12</text>
<text x="316.7" y="94.6">Total weight</text>
<text x="318.8" y="90.5">2</text>
<text x="328.3" y="90.5">M20</text>
<text x="338.2" y="90.5">WASHERS</text>
<text x="358.7" y="90.7">GR8.8</text>
<text x="370.1" y="90.3">17.0</text>
<text x="388.4" y="90.5">0.03</text>
<text x="388.6" y="94.5">2.17</text>
<text x="397.6" y="94.4">(KG)</text>
</g>
<g font-size="1.9">
<text x="325.7" y="187.8">REV.</text>
<text x="332.8" y="187.6">DATE</text>
<text x="360.3" y="187.7">DESCRIPTION</text>
<text x="392.1" y="187.6">DRN</text>
<text x="398.8" y="187.6">CHK</text>
<text x="405.6" y="187.7">DSN</text>
<text x="9.5" y="286.8" transform="rotate(-90 9.5 286.8)">Tekla structures</text>
</g>
<g font-size="1.8">
<text x="376" y="17.9">weight (kg)</text>
<text x="355.5" y="20.7">weight kg/m</text>
<text x="373.6" y="21.7">QTY.</text>
<text x="383.5" y="21.8">TOTAL</text>
<text x="302.3" y="25.9">IPE400-J</text>
<text x="302.3" y="30.1">PL20*240</text>
<text x="302.3" y="34.3">PL10*90</text>
<text x="302.3" y="38.6">PL10*200</text>
<text x="302.3" y="42.8">PL10*150</text>
<text x="302.3" y="47">PL5*130</text>
<text x="302.3" y="51.3">PL5*100</text>
<text x="388.1" y="55.1">(kg)</text>
</g>
</svg>
